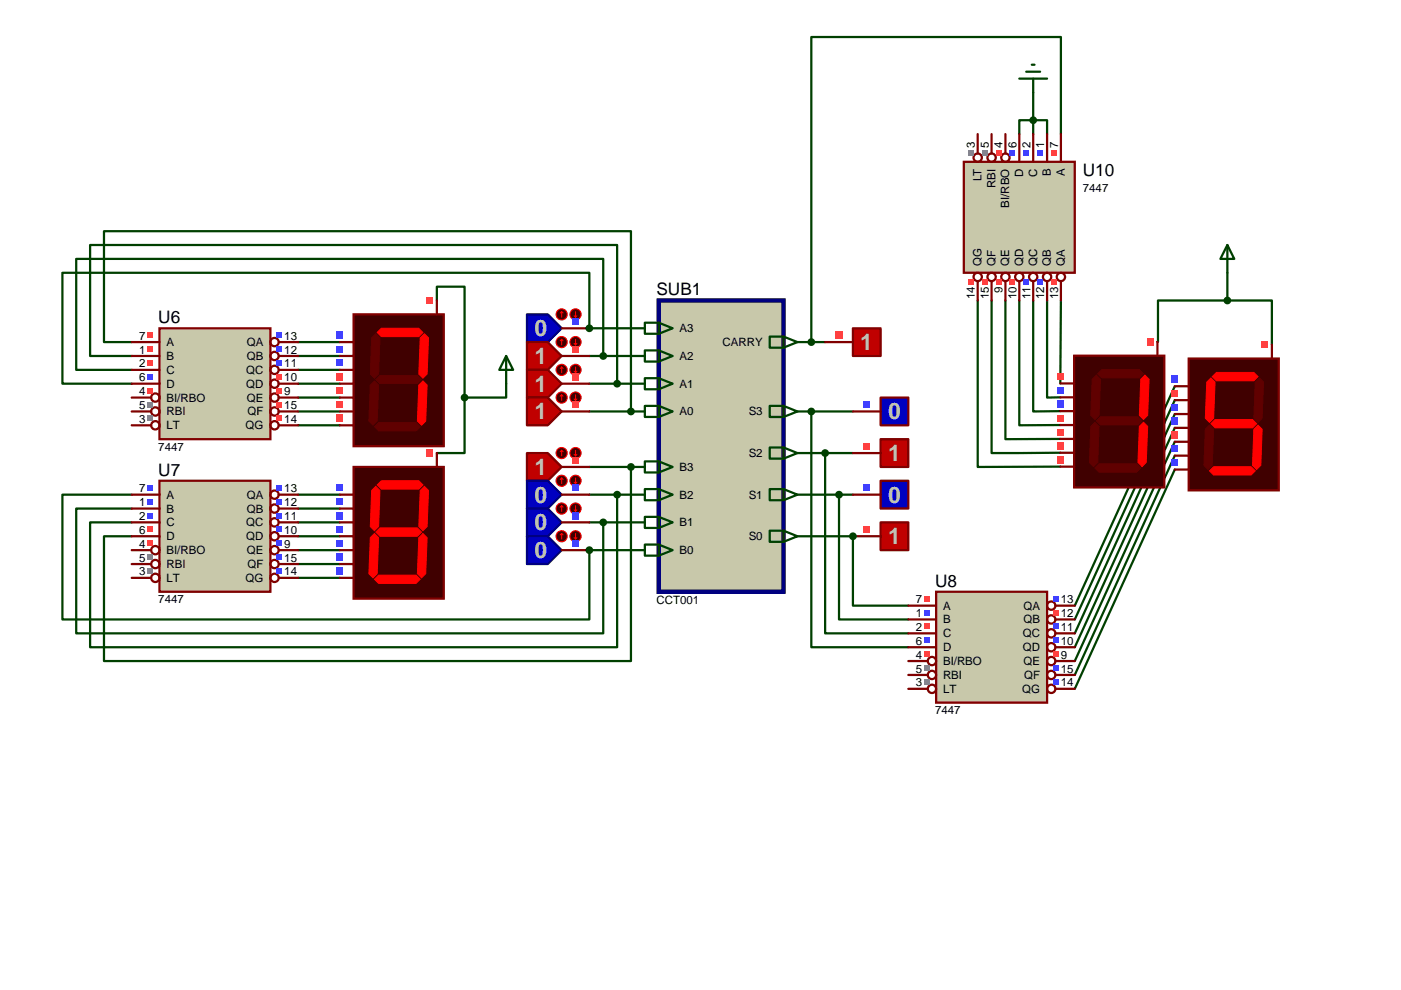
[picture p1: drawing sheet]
<svg xmlns="http://www.w3.org/2000/svg" width="297mm" height="210mm" viewBox="0 0 297 210" stroke-linecap="round" stroke-linejoin="round" font-family="sans-serif">
<g fill="none" stroke="#004000" stroke-width=".48">
<path d="M63.2 72.5h8.8M63.2 75.5h8.8M63.2 78.4h8.8M92.6 63.7v-2.9h5.9v23.5M125 69.6h11.7M63.2 81.4h8.8M63.2 84.3h8.8M63.2 87.2h8.8M63.2 90.2h8.8M98.5 84.3v11.8h-5.9M107.3 81.4v2.9h-8.8M63.2 104.9h8.8"/>
<path d="M63.2 107.8h8.8M63.2 110.8h8.8M63.2 113.7h8.8M63.2 116.6h8.8M63.2 119.6h8.8M63.2 122.5h8.8"/>
</g>
<circle cx="125" cy="69.6" r=".24" fill="#004000"/>
<path d="M27.9 75.5h-8.8v-23.6h111.7v29.5M27.9 72.5h-5.9v-23.5h111.8v38.2M125 69.6v-11.8h-111.8v23.6h14.7M125 75.5h11.7M127.9 75.5v-20.6h-111.7v23.5h11.7M125 81.4h11.7M125 87.2h11.7M125 116.6h11.7" fill="none" stroke="#004000" stroke-width=".48"/>
<circle cx="125" cy="116.6" r=".24" fill="#004000"/>
<g fill="none" stroke="#004000" stroke-width=".48">
<path d="M125 99h11.7M133.8 99v41.2h-111.8v-26.5h5.9M169.1 96.1h11.7M169.1 87.2h11.7M172 87.2v50h20.6M174.9 96.1v38.2h17.7M249.1 81.9l-21.2 46.5M249.1 84.8l-21.2 46.5M249.1 87.8l-21.2 46.5M249.1 90.7l-21.2 46.5M249.1 93.7l-21.2 46.5M249.1 96.6l-21.2 46.5"/>
<path d="M249.1 99.6l-21.2 46.5M27.9 104.9h-14.7v26.4h111.8v-14.7M27.9 107.8h-11.7v26.5h111.7v-23.5M125 110.8h11.7M125 104.9h11.7M130.8 104.9v32.3h-111.7v-26.4h8.8M169.1 104.9h11.7M177.9 104.9v26.4h14.7"/>
</g>
<circle cx="180.8" cy="113.7" r=".24" fill="#004000"/>
<g fill="none" stroke="#004000" stroke-width=".48">
<path d="M219.1 19.6v8.8M216.1 28.4v-2.9h5.9v2.9M224.9 28.4v-20.6h-52.9v64.7M260.2 57.8v5.9M169.1 72.5h5.8M207.3 63.7v35.3l17.5-.1M210.2 63.7v32.4l14.6-.1M213.2 63.7v29.4h11.6M216.1 63.7v26.5l8.7-.1M219.1 63.7v23.5h5.7M222 63.7v20.6l2.8-.1M224.9 63.7l-.1 17.6"/>
<path d="M260.2 63.7h-14.7v8.8h-.1M260.2 63.7h9.5v9.4M169.1 113.7h11.7v14.7h11.8"/>
</g>
<path d="M139.7 63.7h26.4v61.8h-26.4z" fill="#c8c8aa" stroke="#000080" stroke-width=".93"/>
<g fill="none" stroke="#004000" stroke-width=".48">
<path d="M136.7 68.4h3l2.9 1.2-2.9 1.2h-3zM136.7 74.3h3l2.9 1.2-2.9 1.2h-3zM139.7 68.4v2.4M139.7 74.3v2.4M163.2 71.4h2.9l3 1.1-3 1.2h-2.9zM166.1 71.4v2.3M136.7 80.2h3l2.9 1.2-2.9 1.1h-3zM136.7 86.1h3l2.9 1.1-2.9 1.2h-3zM136.7 97.8h3l2.9 1.2-2.9 1.2h-3zM139.7 80.2v2.3M139.7 86.1v2.3M139.7 97.8v2.4"/>
<path d="M163.2 86.1h2.9l3 1.1-3 1.2h-2.9zM163.2 94.9h2.9l3 1.2-3 1.1h-2.9zM166.1 86.1v2.3M166.1 94.9v2.3M136.7 103.7h3l2.9 1.2-2.9 1.2h-3zM136.7 109.6h3l2.9 1.2-2.9 1.1h-3zM136.7 115.5h3l2.9 1.1-2.9 1.2h-3zM139.7 103.7v2.4M139.7 109.6v2.3M139.7 115.5v2.3M163.2 112.5h2.9l3 1.2-3 1.2h-2.9zM163.2 103.7h2.9l3 1.2-3 1.2h-2.9z"/>
<path d="M166.1 103.7v2.4M166.1 112.5v2.4"/>
</g>
<path d="M180.8 69.6h5.9v5.9h-5.9z" fill="#c00000" stroke="#800000" stroke-width=".48"/>
<path d="M174.9 72.5h5.9" fill="none" stroke="#800000" stroke-width=".48"/>
<path d="M177.1 70.3h1.5v1.5h-1.5z" fill="#ff4040"/>
<path d="M186.7 84.3h5.9v5.9h-5.9z" fill="#0000c0" stroke="#800000" stroke-width=".48"/>
<path d="M180.8 87.2h5.9" fill="none" stroke="#800000" stroke-width=".48"/>
<path d="M183 85h1.5v1.5h-1.5z" fill="#4040ff"/>
<path d="M186.7 93.1h5.9v5.9h-5.9z" fill="#c00000" stroke="#800000" stroke-width=".48"/>
<path d="M180.8 96.1h5.9" fill="none" stroke="#800000" stroke-width=".48"/>
<path d="M183 93.9h1.5v1.4h-1.5z" fill="#ff4040"/>
<path d="M186.7 101.9h5.9v5.9h-5.9z" fill="#0000c0" stroke="#800000" stroke-width=".48"/>
<path d="M180.8 104.9h5.9" fill="none" stroke="#800000" stroke-width=".48"/>
<path d="M183 102.7h1.5v1.5h-1.5z" fill="#4040ff"/>
<path d="M186.7 110.8h5.9v5.8h-5.9z" fill="#c00000" stroke="#800000" stroke-width=".48"/>
<path d="M180.8 113.7h5.9" fill="none" stroke="#800000" stroke-width=".48"/>
<path d="M183 111.5h1.5v1.5h-1.5z" fill="#ff4040"/>
<path d="M111.7 66.7h4.4l3 2.9-3 2.9h-4.4z" fill="#0000c0" stroke="#000080" stroke-width=".48"/>
<path d="M119.1 69.6h5.9" fill="none" stroke="#800000" stroke-width=".48"/>
<circle cx="119.1" cy="66.7" r="1.18" fill="#400000" stroke="#f00" stroke-width=".23"/>
<path d="M119.1 66.1l-.3 .3M119.1 66.1l.3 .3M119.1 66.1v1.1" fill="none" stroke="#f00" stroke-width=".23"/>
<circle cx="122" cy="66.7" r="1.18" fill="#400000" stroke="#f00" stroke-width=".23"/>
<path d="M121.7 67l.3 .2M122 66.1v1.1M122.3 67l-.3 .2" fill="none" stroke="#f00" stroke-width=".23"/>
<path d="M121.3 67.4h1.5v1.5h-1.5z" fill="#4040ff"/>
<path d="M111.7 72.5h4.4l3 3-3 2.9h-4.4z" fill="#c00000" stroke="#800000" stroke-width=".48"/>
<path d="M119.1 75.5h5.9" fill="none" stroke="#800000" stroke-width=".48"/>
<circle cx="119.1" cy="72.5" r="1.18" fill="#400000" stroke="#f00" stroke-width=".23"/>
<path d="M119.1 71.9l-.3 .3M119.1 71.9l.3 .3M119.1 71.9v1.2" fill="none" stroke="#f00" stroke-width=".23"/>
<circle cx="122" cy="72.5" r="1.18" fill="#400000" stroke="#f00" stroke-width=".23"/>
<path d="M121.7 72.8l.3 .3M122 71.9v1.2M122.3 72.8l-.3 .3" fill="none" stroke="#f00" stroke-width=".23"/>
<path d="M121.3 73.3h1.5v1.5h-1.5z" fill="#ff4040"/>
<path d="M111.7 78.4h4.4l3 3-3 2.9h-4.4z" fill="#c00000" stroke="#800000" stroke-width=".48"/>
<path d="M119.1 81.4h5.9" fill="none" stroke="#800000" stroke-width=".48"/>
<circle cx="119.1" cy="78.4" r="1.18" fill="#400000" stroke="#f00" stroke-width=".23"/>
<path d="M119.1 77.8l-.3 .3M119.1 77.8l.3 .3M119.1 77.8v1.2" fill="none" stroke="#f00" stroke-width=".23"/>
<circle cx="122" cy="78.4" r="1.18" fill="#400000" stroke="#f00" stroke-width=".23"/>
<path d="M121.7 78.7l.3 .3M122 77.8v1.2M122.3 78.7l-.3 .3" fill="none" stroke="#f00" stroke-width=".23"/>
<path d="M121.3 79.1h1.5v1.5h-1.5z" fill="#ff4040"/>
<path d="M111.7 84.3h4.4l3 2.9-3 3h-4.4z" fill="#c00000" stroke="#800000" stroke-width=".48"/>
<path d="M119.1 87.2h5.9" fill="none" stroke="#800000" stroke-width=".48"/>
<circle cx="119.1" cy="84.3" r="1.18" fill="#400000" stroke="#f00" stroke-width=".23"/>
<path d="M119.1 83.7l-.3 .3M119.1 83.7l.3 .3M119.1 83.7v1.2" fill="none" stroke="#f00" stroke-width=".23"/>
<circle cx="122" cy="84.3" r="1.18" fill="#400000" stroke="#f00" stroke-width=".23"/>
<path d="M121.7 84.6l.3 .3M122 83.7v1.2M122.3 84.6l-.3 .3" fill="none" stroke="#f00" stroke-width=".23"/>
<path d="M121.3 85h1.5v1.5h-1.5z" fill="#ff4040"/>
<path d="M111.7 96.1h4.4l3 2.9-3 2.9h-4.4z" fill="#c00000" stroke="#800000" stroke-width=".48"/>
<path d="M119.1 99h5.9" fill="none" stroke="#800000" stroke-width=".48"/>
<circle cx="119.1" cy="96.1" r="1.18" fill="#400000" stroke="#f00" stroke-width=".23"/>
<path d="M119.1 95.5l-.3 .3M119.1 95.5l.3 .3M119.1 95.5v1.1" fill="none" stroke="#f00" stroke-width=".23"/>
<circle cx="122" cy="96.1" r="1.18" fill="#400000" stroke="#f00" stroke-width=".23"/>
<path d="M121.7 96.4l.3 .2M122 95.5v1.1M122.3 96.4l-.3 .2" fill="none" stroke="#f00" stroke-width=".23"/>
<path d="M121.3 96.8h1.5v1.5h-1.5z" fill="#ff4040"/>
<path d="M111.7 101.9h4.4l3 3-3 2.9h-4.4z" fill="#0000c0" stroke="#000080" stroke-width=".48"/>
<path d="M119.1 104.9h5.9" fill="none" stroke="#800000" stroke-width=".48"/>
<circle cx="119.1" cy="101.9" r="1.18" fill="#400000" stroke="#f00" stroke-width=".23"/>
<path d="M119.1 101.4l-.3 .3M119.1 101.4l.3 .3M119.1 101.4v1.1" fill="none" stroke="#f00" stroke-width=".23"/>
<circle cx="122" cy="101.9" r="1.18" fill="#400000" stroke="#f00" stroke-width=".23"/>
<path d="M121.7 102.2l.3 .3M122 101.4v1.1M122.3 102.2l-.3 .3" fill="none" stroke="#f00" stroke-width=".23"/>
<path d="M121.3 102.7h1.5v1.5h-1.5z" fill="#4040ff"/>
<path d="M111.7 107.8h4.4l3 3-3 2.9h-4.4z" fill="#0000c0" stroke="#000080" stroke-width=".48"/>
<path d="M119.1 110.8h5.9" fill="none" stroke="#800000" stroke-width=".48"/>
<circle cx="119.1" cy="107.8" r="1.18" fill="#400000" stroke="#f00" stroke-width=".23"/>
<path d="M119.1 107.2l-.3 .3M119.1 107.2l.3 .3M119.1 107.2v1.2" fill="none" stroke="#f00" stroke-width=".23"/>
<circle cx="122" cy="107.8" r="1.18" fill="#400000" stroke="#f00" stroke-width=".23"/>
<path d="M121.7 108.1l.3 .3M122 107.2v1.2M122.3 108.1l-.3 .3" fill="none" stroke="#f00" stroke-width=".23"/>
<path d="M121.3 108.5h1.5v1.5h-1.5z" fill="#4040ff"/>
<path d="M111.7 113.7h4.4l3 2.9-3 3h-4.4z" fill="#0000c0" stroke="#000080" stroke-width=".48"/>
<path d="M119.1 116.6h5.9" fill="none" stroke="#800000" stroke-width=".48"/>
<circle cx="119.1" cy="113.7" r="1.18" fill="#400000" stroke="#f00" stroke-width=".23"/>
<path d="M119.1 113.1l-.3 .3M119.1 113.1l.3 .3M119.1 113.1v1.2" fill="none" stroke="#f00" stroke-width=".23"/>
<circle cx="122" cy="113.7" r="1.18" fill="#400000" stroke="#f00" stroke-width=".23"/>
<path d="M121.7 114l.3 .3M122 113.1v1.2M122.3 114l-.3 .3" fill="none" stroke="#f00" stroke-width=".23"/>
<path d="M121.3 114.4h1.5v1.5h-1.5z" fill="#4040ff"/>
<path d="M75 66.7h19.1v27.9h-19.1z" fill="#400000" stroke="#800000" stroke-width=".48"/>
<g fill="#f00" stroke="#f00" stroke-width=".21">
<path d="M80 70.5l.9-.9h7.9l.9 .9-.9 .9h-7.9z"/>
<path d="M89.1 71.6l.9-.8 .9 .8-.3 7.7-.9 .9-.9-.9z"/>
<path d="M89.7 80.8l.9 .9-.3 7.6-.9 .9-.9-.9 .3-7.6z"/>
</g>
<g fill="#600000" stroke="#600000" stroke-width=".21">
<path d="M79.4 90.5l.9-.9h7.9l.9 .9-.9 .9h-7.9z"/>
<path d="M78.5 81.7l.9-.9 .9 .9-.3 7.6-.9 .9-.9-.9z"/>
<path d="M79.7 70.8l.9 .8-.3 7.7-.9 .9-.9-.9 .3-7.7z"/>
<path d="M79.7 80.5l.9-.9h7.9l.9 .9-.9 .9h-7.9z"/>
</g>
<path d="M72 72.5h3M72 75.5h3M72 78.4h3M92.6 63.7v3M72 81.4h3M72 84.3h3M72 87.2h3M72 90.2h3" fill="none" stroke="#800000" stroke-width=".48"/>
<g fill="#4040ff">
<path d="M71.3 70.3h1.5v1.5h-1.5z"/>
<path d="M71.3 73.3h1.5v1.5h-1.5z"/>
<path d="M71.3 76.2h1.5v1.5h-1.5z"/>
</g>
<g fill="#ff4040">
<path d="M71.3 79.1h1.5v1.5h-1.5z"/>
<path d="M71.3 82.1h1.5v1.5h-1.5z"/>
<path d="M71.3 85h1.5v1.5h-1.5z"/>
<path d="M71.3 88h1.5v1.5h-1.5z"/>
<path d="M90.4 63h1.5v1.5h-1.5z"/>
</g>
<path d="M75 99h19.1v27.9h-19.1z" fill="#400000" stroke="#800000" stroke-width=".48"/>
<g fill="#f00" stroke="#f00" stroke-width=".21">
<path d="M80 102.8l.9-.9h7.9l.9 .9-.9 .9h-7.9z"/>
<path d="M89.1 104l.9-.9 .9 .9-.3 7.6-.9 .9-.9-.9z"/>
<path d="M88.8 114l.9-.9 .9 .9-.3 7.6-.9 .9-.9-.9z"/>
<path d="M79.4 122.8l.9-.9h7.9l.9 .9-.9 .9h-7.9z"/>
<path d="M78.5 114l.9-.9 .9 .9-.3 7.6-.9 .9-.9-.9z"/>
<path d="M78.8 104l.9-.9 .9 .9-.3 7.6-.9 .9-.9-.9z"/>
<path d="M79.7 112.8l.9-.9h7.9l.9 .9-.9 .9h-7.9z"/>
</g>
<path d="M92.6 96.1v2.9M72 104.9h3M72 107.8h3M72 110.8h3M72 113.7h3M72 116.6h3M72 119.6h3M72 122.5h3" fill="none" stroke="#800000" stroke-width=".48"/>
<g fill="#4040ff">
<path d="M71.3 102.7h1.5v1.5h-1.5z"/>
<path d="M71.3 105.6h1.5v1.5h-1.5z"/>
<path d="M71.3 108.5h1.5v1.5h-1.5z"/>
<path d="M71.3 111.5h1.5v1.5h-1.5z"/>
<path d="M71.3 114.4h1.5v1.5h-1.5z"/>
<path d="M71.3 117.4h1.5v1.5h-1.5z"/>
<path d="M71.3 120.3h1.5v1.5h-1.5z"/>
</g>
<path d="M90.4 95.3h1.5v1.5h-1.5z" fill="#ff4040"/>
<path d="M33.8 69.6h23.5v23.5h-23.5z" fill="#c8c8aa" stroke="#800000" stroke-width=".48"/>
<g fill="none" stroke="#800000" stroke-width=".48">
<path d="M27.9 72.5h5.9M27.9 75.5h5.9M27.9 78.4h5.9M59.1 72.5h4.1M59.1 75.5h4.1M59.1 78.4h4.1M27.9 81.4h5.9M27.9 84.3h4.1M27.9 87.2h4.1M27.9 90.2h4.1M59.1 81.4h4.1M59.1 84.3h4.1"/>
<path d="M59.1 87.2h4.1M59.1 90.2h4.1"/>
<circle cx="58.2" cy="78.4" r=".88"/>
<circle cx="58.2" cy="75.5" r=".88"/>
<circle cx="58.2" cy="72.5" r=".88"/>
<circle cx="32.9" cy="87.2" r=".88"/>
<circle cx="32.9" cy="84.3" r=".88"/>
<circle cx="32.9" cy="90.2" r=".88"/>
<circle cx="58.2" cy="87.2" r=".88"/>
<circle cx="58.2" cy="84.3" r=".88"/>
<circle cx="58.2" cy="90.2" r=".88"/>
<circle cx="58.2" cy="81.4" r=".88"/>
</g>
<path d="M31.3 70.5h1.2v1.2h-1.2z" fill="#ff4040"/>
<path d="M58.6 70.5h1.2v1.2h-1.2z" fill="#4040ff"/>
<path d="M31.3 73.4h1.2v1.2h-1.2z" fill="#ff4040"/>
<path d="M58.6 73.4h1.2v1.2h-1.2z" fill="#4040ff"/>
<path d="M31.3 76.4h1.2v1.2h-1.2z" fill="#ff4040"/>
<g fill="#4040ff">
<path d="M58.6 76.4h1.2v1.2h-1.2z"/>
<path d="M31.3 79.3h1.2v1.2h-1.2z"/>
</g>
<g fill="#ff4040">
<path d="M58.6 79.3h1.2v1.2h-1.2z"/>
<path d="M31.3 82.2h1.2v1.2h-1.2z"/>
<path d="M58.6 82.2h1.2v1.2h-1.2z"/>
</g>
<path d="M31.3 85.2h1.2v1.2h-1.2z" fill="#808080"/>
<path d="M58.6 85.2h1.2v1.2h-1.2z" fill="#ff4040"/>
<path d="M31.3 88.1h1.2v1.2h-1.2z" fill="#808080"/>
<path d="M58.6 88.1h1.2v1.2h-1.2z" fill="#ff4040"/>
<path d="M33.8 101.9h23.5v23.6h-23.5z" fill="#c8c8aa" stroke="#800000" stroke-width=".48"/>
<g fill="none" stroke="#800000" stroke-width=".48">
<path d="M27.9 104.9h5.9M27.9 107.8h5.9M27.9 110.8h5.9M27.9 113.7h5.9M27.9 116.6h4.1M27.9 119.6h4.1M59.1 104.9h4.1M59.1 107.8h4.1M59.1 110.8h4.1M59.1 113.7h4.1M59.1 116.6h4.1M59.1 119.6h4.1"/>
<path d="M27.9 122.5h4.1M59.1 122.5h4.1"/>
<circle cx="32.9" cy="116.6" r=".88"/>
<circle cx="32.9" cy="119.6" r=".88"/>
<circle cx="58.2" cy="107.8" r=".88"/>
<circle cx="58.2" cy="113.7" r=".88"/>
<circle cx="58.2" cy="116.6" r=".88"/>
<circle cx="58.2" cy="104.9" r=".88"/>
<circle cx="58.2" cy="119.6" r=".88"/>
<circle cx="58.2" cy="110.8" r=".88"/>
<circle cx="32.9" cy="122.5" r=".88"/>
<circle cx="58.2" cy="122.5" r=".88"/>
</g>
<g fill="#4040ff">
<path d="M31.3 102.8h1.2v1.2h-1.2z"/>
<path d="M58.6 102.8h1.2v1.2h-1.2z"/>
<path d="M31.3 105.8h1.2v1.2h-1.2z"/>
<path d="M58.6 105.8h1.2v1.2h-1.2z"/>
<path d="M31.3 108.7h1.2v1.2h-1.2z"/>
<path d="M58.6 108.7h1.2v1.2h-1.2z"/>
</g>
<path d="M31.3 111.6h1.2v1.2h-1.2z" fill="#ff4040"/>
<path d="M58.6 111.6h1.2v1.2h-1.2z" fill="#4040ff"/>
<path d="M31.3 114.6h1.2v1.2h-1.2z" fill="#ff4040"/>
<path d="M58.6 114.6h1.2v1.2h-1.2z" fill="#4040ff"/>
<path d="M31.3 117.5h1.2v1.2h-1.2z" fill="#808080"/>
<path d="M58.6 117.5h1.2v1.2h-1.2z" fill="#4040ff"/>
<path d="M31.3 120.5h1.2v1.2h-1.2z" fill="#808080"/>
<path d="M58.6 120.5h1.2v1.2h-1.2z" fill="#4040ff"/>
<path d="M107.3 75.5l1.5 2.9h-2.9zM107.3 75.5v5.9" fill="none" stroke="#004000" stroke-width=".48"/>
<g fill="#004000" stroke="#004000" stroke-width=".48">
<circle cx="98.5" cy="84.3" r=".58"/>
<circle cx="125" cy="69.6" r=".58"/>
<circle cx="127.9" cy="75.5" r=".58"/>
<circle cx="130.8" cy="81.4" r=".58"/>
<circle cx="133.8" cy="87.2" r=".58"/>
<circle cx="125" cy="116.6" r=".58"/>
<circle cx="127.9" cy="110.8" r=".58"/>
<circle cx="130.8" cy="104.9" r=".58"/>
<circle cx="133.8" cy="99" r=".58"/>
</g>
<path d="M252 76h19.1v28h-19.1z" fill="#400000" stroke="#800000" stroke-width=".48"/>
<g fill="#f00" stroke="#f00" stroke-width=".21">
<path d="M257 79.9l.9-.9h7.9l.9 .9-.9 .8h-7.9z"/>
<path d="M265.8 91l.9-.9 .9 .9-.3 7.7-.9 .9-.8-.9z"/>
<path d="M256.4 99.8l.9-.8h8l.8 .8-.8 .9h-8z"/>
<path d="M255.9 81l.8-.9 .9 .9-.3 7.7-.9 .9-.8-.9z"/>
<path d="M257.6 89h8l.8 .8-.8 .9h-8l-.9-.9z"/>
</g>
<g fill="#600000" stroke="#600000" stroke-width=".21">
<path d="M266.1 81l.9-.9 .9 .9-.3 7.7-.9 .9-.9-.9z"/>
<path d="M255.6 91l.8-.9 .9 .9-.3 7.7-.9 .9-.8-.9z"/>
</g>
<path d="M269.7 73.1v2.9M249.1 81.9h2.9M249.1 84.8h2.9M249.1 87.8h2.9M249.1 90.7h2.9M249.1 93.7h2.9M249.1 96.6h2.9M249.1 99.6h2.9" fill="none" stroke="#800000" stroke-width=".48"/>
<path d="M248.4 79.7h1.4v1.5h-1.4z" fill="#4040ff"/>
<path d="M248.4 82.6h1.4v1.5h-1.4z" fill="#ff4040"/>
<g fill="#4040ff">
<path d="M248.4 85.6h1.4v1.5h-1.4z"/>
<path d="M248.4 88.5h1.4v1.5h-1.4z"/>
</g>
<path d="M248.4 91.5h1.4v1.5h-1.4z" fill="#ff4040"/>
<g fill="#4040ff">
<path d="M248.4 94.4h1.4v1.5h-1.4z"/>
<path d="M248.4 97.3h1.4v1.5h-1.4z"/>
</g>
<path d="M267.5 72.4h1.4v1.4h-1.4z" fill="#ff4040"/>
<path d="M227.7 75.4h19.2v27.9h-19.2z" fill="#400000" stroke="#800000" stroke-width=".48"/>
<g fill="#600000" stroke="#600000" stroke-width=".21">
<path d="M232.7 79.2l.9-.8h8l.8 .8-.8 .9h-8z"/>
<path d="M232.1 99.2l.9-.8h8l.9 .8-.9 .9h-8z"/>
<path d="M232.1 89.5l.9 .9-.3 7.7-.8 .8-.9-.8 .3-7.7z"/>
<path d="M231.6 80.4l.8-.9 .9 .9-.3 7.7-.9 .8-.8-.8z"/>
<path d="M232.4 89.2l.9-.8h8l.8 .8-.8 .9h-8z"/>
</g>
<g fill="#f00" stroke="#f00" stroke-width=".21">
<path d="M241.9 80.4l.8-.9 .9 .9-.3 7.7-.9 .8-.8-.8z"/>
<path d="M241.6 90.4l.8-.9 .9 .9-.3 7.7-.9 .8-.8-.8z"/>
</g>
<path d="M245.4 72.5v2.9M224.8 81.3h2.9M224.8 84.2h2.9M224.8 87.2h2.9M224.8 90.1h2.9M224.8 93.1h2.9M224.8 96h2.9M224.8 98.9h2.9" fill="none" stroke="#800000" stroke-width=".48"/>
<path d="M224.1 79.1h1.4v1.5h-1.4z" fill="#ff4040"/>
<g fill="#4040ff">
<path d="M224.1 82h1.4v1.5h-1.4z"/>
<path d="M224.1 85h1.4v1.5h-1.4z"/>
</g>
<g fill="#ff4040">
<path d="M224.1 87.9h1.4v1.5h-1.4z"/>
<path d="M224.1 90.9h1.4v1.4h-1.4z"/>
<path d="M224.1 93.8h1.4v1.5h-1.4z"/>
<path d="M224.1 96.7h1.4v1.5h-1.4z"/>
<path d="M243.2 71.7h1.5v1.5h-1.5z"/>
</g>
<path d="M260.2 51.9l1.5 3h-3zM260.2 51.9v5.9" fill="none" stroke="#004000" stroke-width=".48"/>
<path d="M198.5 125.5h23.5v23.5h-23.5z" fill="#c8c8aa" stroke="#800000" stroke-width=".48"/>
<g fill="none" stroke="#800000" stroke-width=".48">
<path d="M192.6 128.4h5.9M192.6 131.3h5.9M192.6 134.3h5.9M192.6 137.2h5.9M223.8 128.4h4.1M223.8 131.3h4.1M223.8 134.3h4.1M223.8 137.2h4.1M192.6 140.2h4.1M192.6 143.1h4.1M192.6 146.1h4.1M223.8 140.2h4.1"/>
<path d="M223.8 143.1h4.1M223.8 146.1h4.1"/>
<circle cx="222.9" cy="137.2" r=".88"/>
<circle cx="222.9" cy="128.4" r=".88"/>
<circle cx="222.9" cy="134.3" r=".88"/>
<circle cx="222.9" cy="131.3" r=".88"/>
<circle cx="197.6" cy="146" r=".88"/>
<circle cx="197.6" cy="143.1" r=".88"/>
<circle cx="197.6" cy="140.2" r=".88"/>
<circle cx="222.9" cy="146" r=".88"/>
<circle cx="222.9" cy="143.1" r=".88"/>
<circle cx="222.9" cy="140.2" r=".88"/>
</g>
<path d="M196 126.3h1.2v1.2h-1.2z" fill="#ff4040"/>
<g fill="#4040ff">
<path d="M223.3 126.3h1.2v1.2h-1.2z"/>
<path d="M196 129.3h1.2v1.2h-1.2z"/>
</g>
<g fill="#ff4040">
<path d="M223.3 129.3h1.2v1.2h-1.2z"/>
<path d="M196 132.2h1.2v1.2h-1.2z"/>
</g>
<g fill="#4040ff">
<path d="M223.3 132.2h1.2v1.2h-1.2z"/>
<path d="M196 135.2h1.2v1.2h-1.2z"/>
<path d="M223.3 135.2h1.2v1.2h-1.2z"/>
</g>
<g fill="#ff4040">
<path d="M196 138.1h1.2v1.2h-1.2z"/>
<path d="M223.3 138.1h1.2v1.2h-1.2z"/>
</g>
<path d="M196 141h1.2v1.2h-1.2z" fill="#808080"/>
<path d="M223.3 141h1.2v1.2h-1.2z" fill="#4040ff"/>
<path d="M196 144h1.2v1.2h-1.2z" fill="#808080"/>
<path d="M223.3 144h1.2v1.2h-1.2z" fill="#4040ff"/>
<g fill="#004000" stroke="#004000" stroke-width=".48">
<circle cx="177.9" cy="104.9" r=".58"/>
<circle cx="174.9" cy="96.1" r=".58"/>
<circle cx="172" cy="87.2" r=".58"/>
<circle cx="180.8" cy="113.7" r=".58"/>
</g>
<path d="M204.3 34.3h23.6v23.5h-23.6z" fill="#c8c8aa" stroke="#800000" stroke-width=".48"/>
<g fill="none" stroke="#800000" stroke-width=".48">
<path d="M207.3 28.4v4.1M210.2 28.4v4.1M213.2 28.4v4.1M216.1 28.4v5.9M219.1 28.4v5.9M222 28.4v5.9M224.9 28.4v5.9M207.3 59.6v4.1M210.2 59.6v4.1M213.2 59.6v4.1M216.1 59.6v4.1M219.1 59.6v4.1"/>
<path d="M222 59.6v4.1M224.9 59.6v4.1"/>
<circle cx="207.3" cy="33.4" r=".88"/>
<circle cx="210.2" cy="33.4" r=".88"/>
<circle cx="213.2" cy="33.4" r=".88"/>
<circle cx="207.3" cy="58.7" r=".88"/>
<circle cx="210.2" cy="58.7" r=".88"/>
<circle cx="213.2" cy="58.7" r=".88"/>
<circle cx="216.1" cy="58.7" r=".88"/>
<circle cx="219.1" cy="58.7" r=".88"/>
<circle cx="222" cy="58.7" r=".88"/>
<circle cx="224.9" cy="58.7" r=".88"/>
</g>
<g fill="#ff4040">
<path d="M222.9 31.8h1.2v1.2h-1.2z"/>
<path d="M222.9 59.2h1.2v1.1h-1.2z"/>
</g>
<g fill="#4040ff">
<path d="M219.9 31.8h1.2v1.2h-1.2z"/>
<path d="M219.9 59.2h1.2v1.1h-1.2z"/>
<path d="M217 31.8h1.2v1.2h-1.2z"/>
<path d="M217 59.2h1.2v1.1h-1.2z"/>
<path d="M214 31.8h1.2v1.2h-1.2z"/>
</g>
<g fill="#ff4040">
<path d="M214 59.2h1.2v1.1h-1.2z"/>
<path d="M211.1 31.8h1.2v1.2h-1.2z"/>
<path d="M211.1 59.2h1.2v1.1h-1.2z"/>
</g>
<path d="M208.2 31.8h1.2v1.2h-1.2z" fill="#808080"/>
<path d="M208.2 59.2h1.2v1.1h-1.2z" fill="#ff4040"/>
<path d="M205.2 31.8h1.2v1.2h-1.2z" fill="#808080"/>
<path d="M205.2 59.2h1.2v1.1h-1.2z" fill="#ff4040"/>
<g fill="#004000" stroke="#004000" stroke-width=".48">
<circle cx="172" cy="72.5" r=".58"/>
<circle cx="219.1" cy="25.5" r=".58"/>
<circle cx="260.2" cy="63.7" r=".58"/>
</g>
<path d="M216.1 16.7h5.9M217.6 15.2h2.9M218.8 13.7h.5M219.1 16.7v2.9" fill="none" stroke="#004000" stroke-width=".48"/>
<g font-size="4.9" fill="#c0c0c0">
<text x="113.3" y="71.3">0</text>
<text x="113.3" y="77.2">1</text>
<text x="182.4" y="74.2">1</text>
<text x="113.3" y="83">1</text>
<text x="113.3" y="88.9">1</text>
<text x="188.3" y="88.9">0</text>
<text x="113.3" y="100.7">1</text>
<text x="188.3" y="97.8">1</text>
<text x="113.3" y="106.6">0</text>
<text x="188.3" y="106.6">0</text>
<text x="113.3" y="112.4">0</text>
<text x="113.3" y="118.3">0</text>
<text x="188.3" y="115.4">1</text>
</g>
<g font-size="3.7">
<text x="229.6" y="37.4">U10</text>
<text x="139.2" y="62.5">SUB1</text>
<text x="33.6" y="68.6">U6</text>
<text x="33.6" y="100.9">U7</text>
<text x="198.2" y="124.5">U8</text>
</g>
<g font-size="2.4">
<text x="206.7" y="31.4" transform="rotate(-90 206.7 31.4)">3</text>
<text x="209.6" y="31.4" transform="rotate(-90 209.6 31.4)">5</text>
<text x="212.6" y="31.4" transform="rotate(-90 212.6 31.4)">4</text>
<text x="215.5" y="31.4" transform="rotate(-90 215.5 31.4)">6</text>
<text x="218.5" y="31.4" transform="rotate(-90 218.5 31.4)">2</text>
<text x="221.4" y="31.4" transform="rotate(-90 221.4 31.4)">1</text>
<text x="224.3" y="31.4" transform="rotate(-90 224.3 31.4)">7</text>
<text x="208.1" y="38.5" transform="rotate(-90 208.1 38.5)">LT</text>
<text x="211" y="39.8" transform="rotate(-90 211 39.8)">RBI</text>
<text x="216.9" y="37.6" transform="rotate(-90 216.9 37.6)">D</text>
<text x="219.9" y="37.6" transform="rotate(-90 219.9 37.6)">C</text>
<text x="222.8" y="37.4" transform="rotate(-90 222.8 37.4)">B</text>
<text x="225.7" y="37.4" transform="rotate(-90 225.7 37.4)">A</text>
<text x="229.6" y="40.7">7447</text>
<text x="214" y="44" transform="rotate(-90 214 44)">BI/RBO</text>
<text x="208.1" y="56.4" transform="rotate(-90 208.1 56.4)">QG</text>
<text x="211" y="56.4" transform="rotate(-90 211 56.4)">QF</text>
<text x="214" y="56.4" transform="rotate(-90 214 56.4)">QE</text>
<text x="216.9" y="56.4" transform="rotate(-90 216.9 56.4)">QD</text>
<text x="219.9" y="56.4" transform="rotate(-90 219.9 56.4)">QC</text>
<text x="222.8" y="56.4" transform="rotate(-90 222.8 56.4)">QB</text>
<text x="225.7" y="56.4" transform="rotate(-90 225.7 56.4)">QA</text>
<text x="206.7" y="63.5" transform="rotate(-90 206.7 63.5)">14</text>
<text x="209.6" y="63.5" transform="rotate(-90 209.6 63.5)">15</text>
<text x="212.6" y="62.1" transform="rotate(-90 212.6 62.1)">9</text>
<text x="215.5" y="63.5" transform="rotate(-90 215.5 63.5)">10</text>
<text x="218.5" y="63.3" transform="rotate(-90 218.5 63.3)">11</text>
<text x="221.4" y="63.5" transform="rotate(-90 221.4 63.5)">12</text>
<text x="224.3" y="63.5" transform="rotate(-90 224.3 63.5)">13</text>
<text x="144.1" y="70.4">A3</text>
<text x="29.5" y="72">7</text>
<text x="29.5" y="75">1</text>
<text x="29.5" y="77.9">2</text>
<text x="35.3" y="73.4">A</text>
<text x="35.3" y="76.3">B</text>
<text x="52.4" y="73.4">QA</text>
<text x="52.4" y="76.3">QB</text>
<text x="60.3" y="72">13</text>
<text x="60.3" y="75">12</text>
<text x="60.3" y="77.9">11</text>
<text x="144.1" y="76.3">A2</text>
<text x="153.2" y="73.4">CARRY</text>
<text x="29.5" y="80.8">6</text>
<text x="29.5" y="83.8">4</text>
<text x="35.3" y="79.3">C</text>
<text x="35.3" y="82.2">D</text>
<text x="52.2" y="79.3">QC</text>
<text x="52.2" y="82.2">QD</text>
<text x="60.3" y="80.8">10</text>
<text x="60.3" y="83.8">9</text>
<text x="144.1" y="82.2">A1</text>
<text x="29.5" y="86.7">5</text>
<text x="29.5" y="89.7">3</text>
<text x="35.3" y="85.1">BI/RBO</text>
<text x="35.3" y="88.1">RBI</text>
<text x="52.4" y="85.1">QE</text>
<text x="52.5" y="88.1">QF</text>
<text x="60.3" y="86.7">15</text>
<text x="60.3" y="89.7">14</text>
<text x="144.1" y="88.1">A0</text>
<text x="158.7" y="88.1">S3</text>
<text x="33.6" y="95.6">7447</text>
<text x="35.3" y="91">LT</text>
<text x="52.1" y="91">QG</text>
<text x="144.1" y="99.9">B3</text>
<text x="158.7" y="96.9">S2</text>
<text x="29.5" y="104.4">7</text>
<text x="29.5" y="107.3">1</text>
<text x="35.3" y="105.7">A</text>
<text x="52.4" y="105.7">QA</text>
<text x="60.3" y="104.4">13</text>
<text x="60.3" y="107.3">12</text>
<text x="144.1" y="105.7">B2</text>
<text x="158.7" y="105.7">S1</text>
<text x="29.5" y="110.2">2</text>
<text x="29.5" y="113.2">6</text>
<text x="35.3" y="108.7">B</text>
<text x="35.3" y="111.6">C</text>
<text x="52.2" y="111.6">QC</text>
<text x="52.4" y="108.7">QB</text>
<text x="60.3" y="110.2">11</text>
<text x="60.3" y="113.2">10</text>
<text x="144.1" y="111.6">B1</text>
<text x="29.5" y="116.1">4</text>
<text x="29.5" y="119.1">5</text>
<text x="35.3" y="114.5">D</text>
<text x="35.3" y="117.5">BI/RBO</text>
<text x="52.2" y="114.5">QD</text>
<text x="52.4" y="117.5">QE</text>
<text x="60.3" y="116.1">9</text>
<text x="60.3" y="119.1">15</text>
<text x="144.1" y="117.5">B0</text>
<text x="158.7" y="114.5">S0</text>
<text x="29.5" y="122">3</text>
<text x="35.3" y="120.4">RBI</text>
<text x="35.3" y="123.4">LT</text>
<text x="52.1" y="123.4">QG</text>
<text x="52.5" y="120.4">QF</text>
<text x="60.3" y="122">14</text>
<text x="33.6" y="127.9">7447</text>
<text x="139.2" y="128.1">CCT001</text>
<text x="194.2" y="127.9">7</text>
<text x="194.2" y="130.8">1</text>
<text x="199.9" y="129.3">A</text>
<text x="217" y="129.3">QA</text>
<text x="224.9" y="127.9">13</text>
<text x="224.9" y="130.8">12</text>
<text x="194.2" y="133.8">2</text>
<text x="194.2" y="136.7">6</text>
<text x="199.9" y="132.2">B</text>
<text x="199.9" y="135.1">C</text>
<text x="216.9" y="135.1">QC</text>
<text x="217" y="132.2">QB</text>
<text x="224.9" y="133.8">11</text>
<text x="224.9" y="136.7">10</text>
<text x="194.2" y="139.6">4</text>
<text x="194.2" y="142.6">5</text>
<text x="199.9" y="138.1">D</text>
<text x="199.9" y="141">BI/RBO</text>
<text x="199.9" y="144">RBI</text>
<text x="216.9" y="138.1">QD</text>
<text x="217" y="141">QE</text>
<text x="217.1" y="144">QF</text>
<text x="224.9" y="139.6">9</text>
<text x="224.9" y="142.6">15</text>
<text x="194.2" y="145.5">3</text>
<text x="199.9" y="146.9">LT</text>
<text x="216.7" y="146.9">QG</text>
<text x="224.9" y="145.5">14</text>
<text x="198.2" y="151.4">7447</text>
</g>
</svg>
